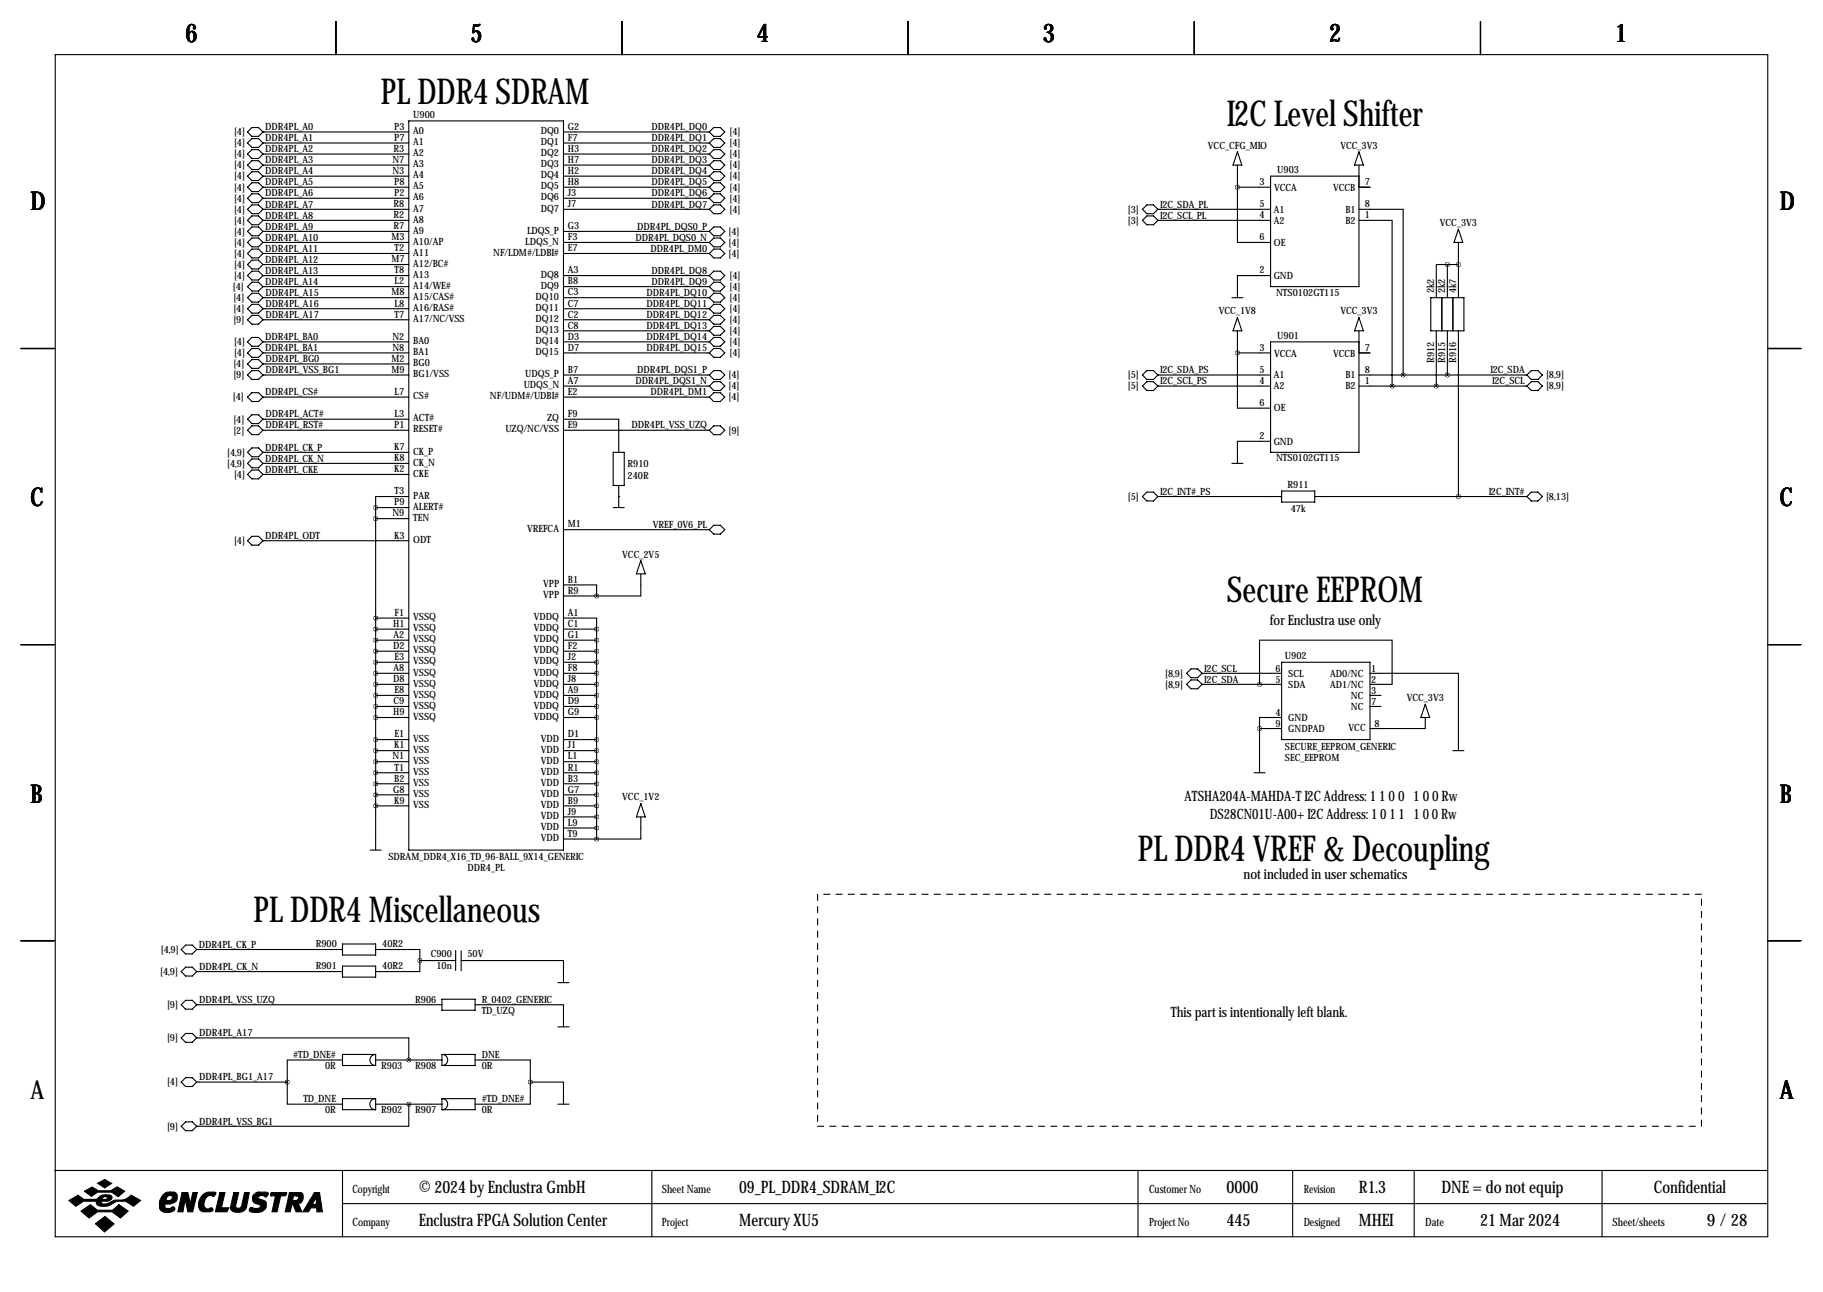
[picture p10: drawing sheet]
<svg xmlns="http://www.w3.org/2000/svg" width="419mm" height="297mm" viewBox="0 0 419 297" stroke-linecap="round" stroke-linejoin="round" font-family="sans-serif">
<g fill="none" stroke="#000" stroke-width=".25">
<path d="M12.7 12.6h393.7v271.7h-393.7zM77.2 4.9v7.7M143 4.9v7.7M208.8 4.9v7.7M274.6 4.9v7.7M340.4 4.9v7.7M56.9 30.3l1-1h1.5l1.1 1-1.1 1.1h-1.5zM56.9 32.9l1-1h1.5l1.1 1-1.1 1h-1.5zM56.9 35.4l1-1h1.5l1.1 1-1.1 1h-1.5zM56.9 38l1-1.1h1.5l1.1 1.1-1.1 1h-1.5zM60.5 30.3h33.5M60.5 32.9h33.5"/>
<path d="M60.5 35.4h33.5M60.5 38h33.5M94 27.8h35.5v167.6h-35.5zM129.5 30.3h33.6M129.5 32.9h33.6M129.5 35.4h33.6M129.5 38h33.6M163.1 30.3l1-1h1.5l1 1-1 1.1h-1.5zM163.1 32.9l1-1h1.5l1 1-1 1h-1.5zM163.1 35.4l1-1h1.5l1 1-1 1h-1.5zM163.1 38l1-1.1h1.5l1 1.1-1 1h-1.5zM284.5 34.9l1 3.1h-2z"/>
<path d="M284.5 38v5M312.4 38v27.9h-20.3v-25.4h20.3v2.5h2.6h-2.6M312.4 34.9l1 3.1h-2zM56.9 40.5l1-1h1.5l1.1 1-1.1 1h-1.5zM56.9 43l1-1h1.5l1.1 1-1.1 1.1h-1.5zM56.9 45.6l1-1h1.5l1.1 1-1.1 1h-1.5zM56.9 48.1l1-1h1.5l1.1 1-1.1 1h-1.5zM56.9 50.7l1-1.1h1.5l1.1 1.1-1.1 1h-1.5zM56.9 53.2l1-1h1.5l1.1 1-1.1 1h-1.5zM56.9 55.7l1-1h1.5l1.1 1-1.1 1.1h-1.5zM56.9 58.3l1-1h1.5l1.1 1-1.1 1h-1.5zM60.5 40.5h33.5"/>
<path d="M60.5 43h33.5M60.5 45.6h33.5M60.5 48.1h33.5M60.5 50.7h33.5M60.5 53.2h33.5M60.5 55.7h33.5M60.5 58.3h33.5M129.5 40.5h33.6M129.5 43h33.6M129.5 45.6h33.6M129.5 48.1h33.6M129.5 53.2h33.6"/>
<path d="M129.5 55.7h33.6M129.5 58.3h33.6M163.1 40.5l1-1h1.5l1 1-1 1h-1.5zM163.1 43l1-1h1.5l1 1-1 1.1h-1.5zM163.1 45.6l1-1h1.5l1 1-1 1h-1.5zM163.1 48.1l1-1h1.5l1 1-1 1h-1.5zM163.1 53.2l1-1h1.5l1 1-1 1h-1.5zM163.1 55.7l1-1h1.5l1 1-1 1.1h-1.5zM163.1 58.3l1-1h1.5l1 1-1 1h-1.5zM262.6 48.1l1.1-1h1.5l1 1-1 1h-1.5zM262.6 50.7l1.1-1.1h1.5l1 1.1-1 1h-1.5zM266.2 48.1h25.9"/>
<path d="M266.2 50.7h25.9M284.5 43v12.7h7.6M284.5 43h7.6M312.4 48.1h10.2v38.1M312.4 50.7h7.6v38.1M335.3 52.7l1 3h-2zM335.3 55.7v12.7M56.9 60.8l1-1h1.5l1.1 1-1.1 1h-1.5zM56.9 63.4l1-1.1h1.5l1.1 1.1-1.1 1h-1.5zM56.9 65.9l1-1h1.5l1.1 1-1.1 1h-1.5zM56.9 78.6l1-1h1.5l1.1 1-1.1 1h-1.5zM56.9 71l1-1h1.5l1.1 1-1.1 1h-1.5z"/>
<path d="M56.9 73.5l1-1h1.5l1.1 1-1.1 1h-1.5zM57.9 67.4h1.5l1.1 1-1.1 1.1h-1.5l-1-1.1zM60.5 60.8h33.5M60.5 63.4h33.5M60.5 65.9h33.5M60.5 68.4h33.5M60.5 71h33.5M60.5 73.5h33.5M60.5 78.6h33.5M129.5 63.4h33.6M129.5 65.9h33.6M129.5 68.4h33.6"/>
<path d="M129.5 71h33.6M129.5 73.5h33.6M129.5 78.6h33.6M129.5 76.1h33.6M163.1 63.4l1-1.1h1.5l1 1.1-1 1h-1.5zM163.1 65.9l1-1h1.5l1 1-1 1h-1.5zM163.1 78.6l1-1h1.5l1 1-1 1h-1.5zM164.1 67.4h1.5l1 1-1 1.1h-1.5l-1-1.1zM164.1 75h1.5l1 1.1-1 1h-1.5l-1-1zM164.1 70h1.5l1 1-1 1h-1.5l-1-1zM164.1 72.5h1.5l1 1-1 1h-1.5l-1-1zM283.2 68.4h2.6"/>
<path d="M284.5 73l1 3.1h-2zM284.5 76.1v5M292.1 63.4h-7.6v5M312.4 76.1v27.9h-20.3v-25.4h20.3v2.5h2.6h-2.6M312.4 73l1 3.1h-2zM328.9 68.4h7.6v7.7h-7.6zM330.2 76.1v12.7M331.5 68.4v7.7M332.7 60.8h-2.5v7.6M332.7 60.8h2.6M332.7 60.8v7.6M332.7 76.1v10.1"/>
<path d="M334 68.4v7.7M335.3 76.1v38.1M4.8 80.1h7.6M56.9 81.1l1-1h1.5l1.1 1-1.1 1.1h-1.5zM56.9 91.3l1-1h1.5l1.1 1-1.1 1h-1.5zM56.9 83.7l1-1h1.5l1.1 1-1.1 1h-1.5zM56.9 96.4l1-1h1.5l1.1 1-1.1 1h-1.5zM56.9 98.9l1-1h1.5l1.1 1-1.1 1h-1.5zM56.9 86.2l1-1h1.5l1.1 1-1.1 1h-1.5zM60.5 81.1h33.5M60.5 83.7h33.5M60.5 86.2h33.5"/>
<path d="M60.5 91.3h33.5M60.5 96.4h33.5M60.5 98.9h33.5M129.5 96.4h12.7v7.6M129.5 81.1h33.6M129.5 86.2h33.6M129.5 91.3h33.6M129.5 98.9h33.6M129.5 88.8h33.6M163.1 81.1l1-1h1.5l1 1-1 1.1h-1.5zM163.1 91.3l1-1h1.5l1 1-1 1h-1.5zM163.1 98.9l1-1h1.5l1 1-1 1h-1.5z"/>
<path d="M164.1 85.2h1.5l1 1-1 1h-1.5l-1-1zM164.1 87.7h1.5l1 1.1-1 1h-1.5l-1-1zM262.6 86.2l1.1-1h1.5l1 1-1 1h-1.5zM262.6 88.8l1.1-1.1h1.5l1 1.1-1 1h-1.5zM266.2 86.2h25.9M266.2 88.8h25.9M284.5 81.1v12.7h7.6M284.5 81.1h7.6M312.4 86.2h38.6M312.4 88.8h38.6M351 86.2l1-1h1.6l1 1-1 1h-1.6zM351 88.8l1-1.1h1.6l1 1.1-1 1h-1.6z"/>
<path d="M406.4 80.1h7.6M56.9 106.5l1-1h1.5l1.1 1-1.1 1.1h-1.5zM56.9 109.1l1-1h1.5l1.1 1-1.1 1h-1.5zM57.9 103h1.5l1.1 1-1.1 1h-1.5l-1-1zM60.5 104h33.5M60.5 106.5h33.5M60.5 109.1h33.5M86.4 116.7h7.6M86.4 119.2h7.6M86.4 116.7v78.7M94 114.2h-7.6v2.5M141 104h2.5v7.6h-2.5z"/>
<path d="M141 116.7h2.5M142.2 114.2h.1M142.2 111.6v5.1M262.6 114.2l1.1-1.1h1.5l1 1.1-1 1h-1.5zM266.2 114.2h28.4M283.2 106.5h2.6M292.1 101.5h-7.6v5M294.6 112.9h7.7v2.5h-7.7zM302.3 114.2h48.7M351 114.2l1-1.1h1.6l1 1.1-1 1h-1.6zM56.9 124.3l1-1h1.5l1.1 1-1.1 1h-1.5zM60.5 124.3h33.5"/>
<path d="M129.5 134.5h7.7v2.5M129.5 121.8h33.6M129.5 137h7.7M147.3 131.9v5.1h-10.1M147.3 128.9l1 3h-2zM164.1 120.8h1.5l1 1-1 1h-1.5l-1-1zM4.8 148.2h7.6M86.4 142.1h7.6M86.4 144.6h7.6M86.4 147.2h7.6M86.4 149.7h7.6M86.4 152.3h7.6"/>
<path d="M86.4 154.8h7.6M86.4 157.3h7.6M86.4 159.9h7.6M129.5 142.1h7.7v2.5M129.5 144.6h7.7M129.5 147.2h7.7M129.5 149.7h7.7M129.5 152.3h7.7M129.5 154.8h7.7M129.5 157.3h7.7M129.5 159.9h7.7M137.2 144.6v48.3"/>
<path d="M273.8 153.8h1.5l1.1 1-1.1 1h-1.5l-1-1zM273.8 156.3h1.5l1.1 1-1.1 1.1h-1.5l-1-1.1zM276.4 154.8h18.2M276.4 157.3h18.2M289.6 157.3v-10.1h30.4v10.1h-5M294.6 152.3h20.4v17.7h-20.4zM315 154.8h20.3v17.8M315 159.9h2.5M406.4 148.2h7.6M86.4 162.4h7.6M86.4 165h7.6M86.4 170h7.6"/>
<path d="M86.4 172.6h7.6M86.4 175.1h7.6M86.4 177.7h7.6M129.5 162.4h7.7M129.5 165h7.7M129.5 170h7.7M129.5 172.6h7.7M129.5 175.1h7.7M129.5 177.7h7.7M288.3 177.7h2.5M289.6 167.5h5M289.6 167.5v10.2"/>
<path d="M294.6 165h-5v2.5M315 162.4h2.5M327.7 161.9l1 3.1h-2.1zM327.7 165v2.5h-12.7M334 172.6h2.5M85.1 195.4h2.5M86.4 180.2h7.6M86.4 182.7h7.6M86.4 185.3h7.6M129.5 180.2h7.7M129.5 182.7h7.7M129.5 185.3h7.7"/>
<path d="M129.5 187.8h7.7M129.5 190.4h7.7M129.5 192.9h7.7M147.3 187.8v5.1h-10.1M147.3 184.8l1 3h-2zM4.8 216.3h7.6M42.7 217.3h1.5l1 1-1 1h-1.5l-1-1zM45.2 218.3h33.5M78.7 217h7.7v2.6h-7.7zM86.4 218.3h10.1v2.5M104.7 218.6v4.5M106 218.6v4.6"/>
<path d="M406.4 216.3h7.6M41.7 223.4l1-1h1.5l1 1-1 1h-1.5zM41.7 238.6l1-1h1.5l1 1-1 1h-1.5zM42.7 230h1.5l1 1-1 1h-1.5l-1-1zM45.2 238.6h48.8v5.1M45.2 231h56.4M45.2 223.4h33.5M78.7 222.1h7.7v2.5h-7.7zM96.5 220.8v2.6h-10.1M96.5 220.8h8.2M101.6 229.7h7.6v2.6h-7.6zM106 220.8h23.5v5.1"/>
<path d="M109.2 231h20.3v5.1M128.3 236.1h2.5M128.3 225.9h2.5M41.7 248.8l1-1h1.5l1 1-1 1h-1.5zM41.7 258.9l1-1h1.5l1 1-1 1.1h-1.5zM45.2 248.8h20.8M66 248.8v5.1h12.7M78.7 243.7h-12.7v5.1M78.7 242.4h7.7v2.6h-7.7zM78.7 252.6h7.7v2.5h-7.7zM86.4 252.6a1.27 1.27 0 0 0-1.4 1.3 1.27 1.27 0 0 0 1.4 1.2M86.4 242.4a1.27 1.27 0 0 0-1.4 1.3 1.27 1.27 0 0 0 1.4 1.3"/>
<path d="M86.4 253.9h15.2M86.4 243.7h15.2M94 253.9v5h-48.8M101.6 252.6h7.6v2.5h-7.6M101.6 242.4h7.6v2.6h-7.6M101.6 242.4v2.6M101.6 252.6v2.5M101.6 252.6a1.27 1.27 0 0 1 1.3 1.3 1.27 1.27 0 0 1-1.3 1.2M101.6 242.4a1.27 1.27 0 0 1 1.3 1.3 1.27 1.27 0 0 1-1.3 1.3M109.2 243.7h12.7v5.1M121.9 248.8v5.1h-12.7M121.9 248.8h7.6v5.1"/>
<path d="M128.3 253.9h2.5M12.6 269.1h393.7M78.7 269.1v15.2M78.7 276.7h327.6M149.9 269.1v15.2M261.6 269.1v15.2M297.2 269.1v15.2M325.1 269.1v15.2M368.3 269.1v15.2"/>
</g>
<g fill="#000" stroke="#000" stroke-width=".25">
<path d="M15.8 276l2.1-1.2 1.4 1h2.8l.3-.2a1.77 1.77 0 0 1 1.9-.9v.4l-.6 .2-.2 .5h.9l.3-.6-.4-.1v-.4h.9a.59 .59 0 0 1 .6 .7l-.2 .4-.8 .4h-1.4l-.1 .1 .1 .4a3.2 3.2 0 0 0 2.7-.7l.3-.1a4 4 0 0 0 3.8-1.1l2.1 1.2-1.6 1.3a4 4 0 0 0-5.5-.2 2.66 2.66 0 0 1-2.9-.2l-.1-.7h-3l-1.8 1.1zM19.4 273.9l1.8-1 1.4 .9h2.9l1.4-.9 1.8 1-1.5 1.2-1.5-1h-3.2l-1.5 .9zM22.5 272l1.6-.8 1.6 .9-1.6 1zM18.6 278.4l2.2-1.4 1.6 1.2h3.5l1.4-1.2 2.2 1.4-1.8 1.6-1.9-1.4h-3.4l-1.9 1.4zM37.4 274.7a1.75 1.75 0 0 1 1.8-.6v.7a.82 .82 0 0 0-.8 1.2h.6a.6 .6 0 0 0 .6-.5 .6 .6 0 0 0-.4-.7v-.7h.8l.5 .3a1.61 1.61 0 0 1 0 1.7 1.61 1.61 0 0 1-1.5 .7h-1v.9l.2 .1h.9l.7-.4 .4 .4a1.06 1.06 0 0 1-1.3 1 1.82 1.82 0 0 1-2.2-1.1 3.5 3.5 0 0 1 .7-3zM41.9 274.2h1.3l.5 2.6 .6-2.6h1.1l-1.1 4.4h-1.1l-.6-2.9-.5 2.9h-1.2zM46.7 274.6a2.78 2.78 0 0 1 2.9-.4l-.4 .9a1.32 1.32 0 0 0-2.1 .8l-.2 .8a.98 .98 0 0 0 1.1 1.2 .55 .55 0 0 1 .6-.2 .55 .55 0 0 1 .4 .6l-.7 .3-1.8-.1a1.79 1.79 0 0 1-.8-2.3zM50.5 274.2h1.2l-.8 3.5h1.7l-.4 .9h-2.7zM53.7 274.2h1.2l-.7 3.1a.73 .73 0 0 0 .7 .5 .73 .73 0 0 0 .7-.6l.6-3h1.1l-.7 3.4a2.28 2.28 0 0 1-3.6 .4v-.4zM58.3 274.7l.8-.6h2.1l.5 .2v.2l-.6 .7a.96 .96 0 0 0-1-.4 .96 .96 0 0 0-.8 .6l1.7 .8a1.71 1.71 0 0 1-.1 1.8 1.71 1.71 0 0 1-1.7 .8l-1.4-.2a.51 .51 0 0 1-.4-.7 .51 .51 0 0 1 .8-.2l1 .1a.52 .52 0 0 0 .6-.2 .52 .52 0 0 0-.2-.7 1.39 1.39 0 0 1-1.4-.6 1.39 1.39 0 0 1 .1-1.6zM62.2 274.4l.2-.2h3.5l-.1 .4-.3 .3h-1l-.8 3.7h-1.2l.8-3.7h-1.1zM66.5 274.2h1.7v.7h-.7l-.2 1.1h.9l.3-.3a.44 .44 0 0 0 .1-.5 .44 .44 0 0 0-.4-.3v-.7h1l.3 .2 .2 .3v.9a1.03 1.03 0 0 1-1.2 1l.9 2h-1.3l-.8-1.8h-.1l-.5 1.8h-1.1z"/>
<path d="M72.3 274.2h1.2l.6 4.4h-1.3v-.9h-1.3l-.6 .9h-1.3l1.7-2.7h1l-.4 .8 .2 .2h.4l.2-.2v-1.5l-.4 .7h-1zM21.9 281.3l2.2-1.6 2.1 1.7-2.2 1.8z"/>
</g>
<path d="M188 205.6v53.3M391.2 205.6h-203.2M188 258.9h203.2M391.2 258.9v-53.3" fill="none" stroke="#000" stroke-width=".25" stroke-dasharray="1.4 1.4"/>
<path d="M86.3 180.2a.05 .05 0 0 0 .1 0 .05 .05 0 0 0-.1 0zM86.3 172.6a.05 .05 0 0 0 .1 0 .05 .05 0 0 0-.1 0zM86.3 170a.05 .05 0 0 0 .1 0 .05 .05 0 0 0-.1 0zM86.3 162.4a.05 .05 0 0 0 .1 0 .05 .05 0 0 0-.1 0zM137.1 144.6a.05 .05 0 0 0 .1 0 .05 .05 0 0 0-.1 0zM137.1 147.2a.05 .05 0 0 0 .1 0 .05 .05 0 0 0-.1 0zM137.1 149.7a.05 .05 0 0 0 .1 0 .05 .05 0 0 0-.1 0zM137.1 165a.05 .05 0 0 0 .1 0 .05 .05 0 0 0-.1 0zM137.1 170a.05 .05 0 0 0 .1 0 .05 .05 0 0 0-.1 0zM137.1 172.6a.05 .05 0 0 0 .1 0 .05 .05 0 0 0-.1 0zM137.1 175.1a.05 .05 0 0 0 .1 0 .05 .05 0 0 0-.1 0zM86.3 177.7a.05 .05 0 0 0 .1 0 .05 .05 0 0 0-.1 0zM86.3 175.1a.05 .05 0 0 0 .1 0 .05 .05 0 0 0-.1 0zM86.3 165a.05 .05 0 0 0 .1 0 .05 .05 0 0 0-.1 0zM137.1 162.4a.05 .05 0 0 0 .1 0 .05 .05 0 0 0-.1 0zM137.1 159.9a.05 .05 0 0 0 .1 0 .05 .05 0 0 0-.1 0zM137.1 152.3a.05 .05 0 0 0 .1 0 .05 .05 0 0 0-.1 0zM137.1 154.8a.05 .05 0 0 0 .1 0 .05 .05 0 0 0-.1 0zM86.3 159.9a.05 .05 0 0 0 .1 0 .05 .05 0 0 0-.1 0zM86.3 149.7a.05 .05 0 0 0 .1 0 .05 .05 0 0 0-.1 0zM86.3 147.2a.05 .05 0 0 0 .1 0 .05 .05 0 0 0-.1 0zM86.3 144.6a.05 .05 0 0 0 .1 0 .05 .05 0 0 0-.1 0zM86.3 142.1a.05 .05 0 0 0 .1 0 .05 .05 0 0 0-.1 0zM86.3 182.7a.05 .05 0 0 0 .1 0 .05 .05 0 0 0-.1 0zM86.3 185.3a.05 .05 0 0 0 .1 0 .05 .05 0 0 0-.1 0zM137.1 177.7a.05 .05 0 0 0 .1 0 .05 .05 0 0 0-.1 0zM137.1 180.2a.05 .05 0 0 0 .1 0 .05 .05 0 0 0-.1 0zM137.1 182.7a.05 .05 0 0 0 .1 0 .05 .05 0 0 0-.1 0zM137.1 185.3a.05 .05 0 0 0 .1 0 .05 .05 0 0 0-.1 0zM137.1 187.8a.05 .05 0 0 0 .1 0 .05 .05 0 0 0-.1 0zM137.1 190.4a.05 .05 0 0 0 .1 0 .05 .05 0 0 0-.1 0zM137.1 192.9a.05 .05 0 0 0 .1 0 .05 .05 0 0 0-.1 0zM86.3 152.3a.05 .05 0 0 0 .1 0 .05 .05 0 0 0-.1 0zM86.3 154.8a.05 .05 0 0 0 .1 0 .05 .05 0 0 0-.1 0zM86.3 157.3a.05 .05 0 0 0 .1 0 .05 .05 0 0 0-.1 0zM137.1 157.3a.05 .05 0 0 0 .1 0 .05 .05 0 0 0-.1 0zM86.3 119.2a.05 .05 0 0 0 .1 0 .05 .05 0 0 0-.1 0zM86.3 116.7a.05 .05 0 0 0 .1 0 .05 .05 0 0 0-.1 0zM96.5 220.8a.05 .05 0 0 0 .1 0 .05 .05 0 0 0-.1 0zM332.7 60.8a.05 .05 0 0 0 .1 0 .05 .05 0 0 0-.1 0zM335.2 114.2a.05 .05 0 0 0 .1 0 .05 .05 0 0 0-.1 0zM332.7 86.2a.05 .05 0 0 0 .1 0 .05 .05 0 0 0-.1 0zM335.2 60.8a.05 .05 0 0 0 .1 0 .05 .05 0 0 0-.1 0zM284.4 81.1a.05 .05 0 0 0 .1 0 .05 .05 0 0 0-.1 0zM289.5 157.3a.05 .05 0 0 0 .1 0 .05 .05 0 0 0-.1 0zM289.5 167.5a.05 .05 0 0 0 .1 0 .05 .05 0 0 0-.1 0zM284.4 43a.05 .05 0 0 0 .1 0 .05 .05 0 0 0-.1 0zM322.5 86.2a.05 .05 0 0 0 .1 0 .05 .05 0 0 0-.1 0zM137.1 137a.05 .05 0 0 0 .1 0 .05 .05 0 0 0-.1 0zM320 88.8a.05 .05 0 0 0 .1 0 .05 .05 0 0 0-.1 0zM93.9 253.9a.05 .05 0 0 0 .1 0 .05 .05 0 0 0-.1 0zM93.9 243.7a.05 .05 0 0 0 .1 0 .05 .05 0 0 0-.1 0zM121.9 248.8a.05 .05 0 0 0 .1 0 .05 .05 0 0 0-.1 0zM66 248.8a.05 .05 0 0 0 .1 0 .05 .05 0 0 0-.1 0z" fill="#000" stroke="#000" stroke-width="1"/>
<g font-size="8.2">
<text x="87.6" y="24">PL DDR4 SDRAM</text>
<text x="282" y="29.1">I2C Level Shifter</text>
<text x="282" y="138.3">Secure EEPROM</text>
<text x="261.6" y="198">PL DDR4 VREF &amp; Decoupling</text>
<text x="58.3" y="211.9">PL DDR4 Miscellaneous</text>
</g>
<g font-size="5.9">
<text x="42.7" y="9.8">6</text>
<text x="108.2" y="9.8">5</text>
<text x="174" y="9.8">4</text>
<text x="239.8" y="9.8">3</text>
<text x="305.6" y="9.8">2</text>
<text x="371.3" y="9.8">1</text>
<text x="7" y="48.4">D</text>
<text x="409.2" y="48.4">D</text>
<text x="7" y="116.4">C</text>
<text x="409.2" y="116.4">C</text>
<text x="7" y="184.5">B</text>
<text x="409.2" y="184.5">B</text>
<text x="7" y="252.6">A</text>
<text x="409.2" y="252.6">A</text>
</g>
<g font-size="4">
<text x="96.3" y="274.2">© 2024 by Enclustra GmbH</text>
<text x="169.9" y="274.2">09_PL_DDR4_SDRAM_I2C</text>
<text x="281.9" y="274.2">0000</text>
<text x="312.4" y="274.2">R1.3</text>
<text x="331.4" y="274.2">DNE = do not equip</text>
<text x="380.2" y="274.2">Confidential</text>
<text x="96.3" y="281.8">Enclustra FPGA Solution Center</text>
<text x="169.9" y="281.8">Mercury XU5</text>
<text x="281.9" y="281.8">445</text>
<text x="312.4" y="281.8">MHEI</text>
<text x="340.3" y="281.8">21 Mar 2024</text>
<text x="392.4" y="281.8">9 / 28</text>
</g>
<g font-size="3.3">
<text x="291.9" y="143.6">for Enclustra use only</text>
<text x="272.3" y="184.3">ATSHA204A-MAHDA-T I2C Address: 1 1 0 0 1 0 0 Rw</text>
<text x="278.1" y="188.3">DS28CN01U-A00+ I2C Address: 1 0 1 1 1 0 0 Rw</text>
<text x="285.9" y="202">not included in user schematics</text>
<text x="269.2" y="233.8">This part is intentionally left blank.</text>
</g>
<g font-size="2.6">
<text x="81" y="274.2">Copyright</text>
<text x="152.1" y="274.2">Sheet Name</text>
<text x="264.2" y="274.2">Customer No</text>
<text x="299.7" y="274.2">Revision</text>
<text x="81" y="281.8">Company</text>
<text x="152.1" y="281.8">Project</text>
<text x="264.2" y="281.8">Project No</text>
<text x="299.7" y="281.8">Designed</text>
<text x="327.7" y="281.8">Date</text>
<text x="370.7" y="281.8">Sheet/sheets</text>
</g>
<g font-size="2.3">
<text x="61" y="29.9">DDR4PL_A0</text>
<text x="90.6" y="29.8">P3</text>
<text x="95" y="27">U900</text>
<text x="130.6" y="29.8">G2</text>
<text x="149.8" y="29.9">DDR4PL_DQ0</text>
<text x="53.8" y="31.1">[4]</text>
<text x="53.8" y="33.6">[4]</text>
<text x="61" y="32.5">DDR4PL_A1</text>
<text x="61" y="35">DDR4PL_A2</text>
<text x="90.5" y="34.9">R3</text>
<text x="90.6" y="32.4">P7</text>
<text x="95" y="30.9">A0</text>
<text x="95" y="33.4">A1</text>
<text x="95" y="35.9">A2</text>
<text x="124.3" y="30.9">DQ0</text>
<text x="124.3" y="33.4">DQ1</text>
<text x="124.3" y="35.9">DQ2</text>
<text x="130.6" y="32.4">F7</text>
<text x="130.6" y="34.9">H3</text>
<text x="149.8" y="35">DDR4PL_DQ2</text>
<text x="149.8" y="32.5">DDR4PL_DQ1</text>
<text x="167.7" y="31.1">[4]</text>
<text x="167.7" y="33.6">[4]</text>
<text x="277.7" y="34.1">VCC_CFG_MIO</text>
<text x="308.2" y="34.1">VCC_3V3</text>
<text x="53.8" y="36.2">[4]</text>
<text x="53.8" y="38.7">[4]</text>
<text x="53.8" y="41.3">[4]</text>
<text x="61" y="37.6">DDR4PL_A3</text>
<text x="61" y="40.1">DDR4PL_A4</text>
<text x="90.2" y="37.5">N7</text>
<text x="90.2" y="40">N3</text>
<text x="95" y="38.5">A3</text>
<text x="95" y="41">A4</text>
<text x="124.3" y="38.5">DQ3</text>
<text x="124.3" y="41">DQ4</text>
<text x="130.6" y="37.5">H7</text>
<text x="130.6" y="40">H2</text>
<text x="149.8" y="40.1">DDR4PL_DQ4</text>
<text x="149.8" y="37.6">DDR4PL_DQ3</text>
<text x="167.7" y="41.3">[4]</text>
<text x="167.7" y="36.2">[4]</text>
<text x="167.7" y="38.7">[4]</text>
<text x="293.6" y="39.7">U903</text>
<text x="53.8" y="43.8">[4]</text>
<text x="53.8" y="46.3">[4]</text>
<text x="61" y="42.6">DDR4PL_A5</text>
<text x="61" y="45.2">DDR4PL_A6</text>
<text x="61" y="47.7">DDR4PL_A7</text>
<text x="90.5" y="47.6">R8</text>
<text x="90.6" y="42.5">P8</text>
<text x="90.6" y="45.1">P2</text>
<text x="95" y="43.6">A5</text>
<text x="95" y="46.1">A6</text>
<text x="124.3" y="43.6">DQ5</text>
<text x="124.3" y="46.1">DQ6</text>
<text x="130.6" y="42.5">H8</text>
<text x="130.6" y="45.1">J3</text>
<text x="130.6" y="47.6">J7</text>
<text x="149.8" y="47.7">DDR4PL_DQ7</text>
<text x="149.8" y="42.6">DDR4PL_DQ5</text>
<text x="149.8" y="45.2">DDR4PL_DQ6</text>
<text x="167.7" y="43.8">[4]</text>
<text x="167.7" y="46.3">[4]</text>
<text x="266.7" y="47.7">I2C_SDA_PL</text>
<text x="289.6" y="47.6">5</text>
<text x="289.6" y="42.5">3</text>
<text x="292.9" y="43.9">VCCA</text>
<text x="306.5" y="43.9">VCCB</text>
<text x="313.8" y="47.6">8</text>
<text x="313.8" y="42.5">7</text>
<text x="53.8" y="48.9">[4]</text>
<text x="53.8" y="51.4">[4]</text>
<text x="53.8" y="54">[4]</text>
<text x="61" y="50.3">DDR4PL_A8</text>
<text x="61" y="52.8">DDR4PL_A9</text>
<text x="90.5" y="50.2">R2</text>
<text x="90.5" y="52.7">R7</text>
<text x="95" y="48.6">A7</text>
<text x="95" y="51.2">A8</text>
<text x="95" y="53.7">A9</text>
<text x="121.2" y="53.7">LDQS_P</text>
<text x="124.3" y="48.6">DQ7</text>
<text x="130.6" y="52.7">G3</text>
<text x="146.5" y="52.8">DDR4PL_DQS0_P</text>
<text x="167.5" y="54">[4]</text>
<text x="167.7" y="48.9">[4]</text>
<text x="259.3" y="48.9">[3]</text>
<text x="259.3" y="51.4">[3]</text>
<text x="266.7" y="50.3">I2C_SCL_PL</text>
<text x="289.6" y="50.2">4</text>
<text x="292.9" y="48.9">A1</text>
<text x="292.9" y="51.4">A2</text>
<text x="309.3" y="48.9">B1</text>
<text x="309.3" y="51.4">B2</text>
<text x="313.8" y="50.2">1</text>
<text x="331" y="51.9">VCC_3V3</text>
<text x="53.8" y="56.5">[4]</text>
<text x="53.8" y="59">[4]</text>
<text x="61" y="55.3">DDR4PL_A10</text>
<text x="61" y="57.9">DDR4PL_A11</text>
<text x="90" y="55.2">M3</text>
<text x="90.7" y="57.8">T2</text>
<text x="95" y="56.3">A10/AP</text>
<text x="95" y="58.8">A11</text>
<text x="113.4" y="58.8">NF/LDM#/LDBI#</text>
<text x="120.8" y="56.3">LDQS_N</text>
<text x="130.6" y="55.2">F3</text>
<text x="130.6" y="57.8">E7</text>
<text x="146.1" y="55.3">DDR4PL_DQS0_N</text>
<text x="149.6" y="57.9">DDR4PL_DM0</text>
<text x="167.5" y="56.5">[4]</text>
<text x="167.5" y="59">[4]</text>
<text x="289.6" y="55.2">6</text>
<text x="292.9" y="56.5">OE</text>
<text x="53.8" y="61.6">[4]</text>
<text x="53.8" y="64.1">[4]</text>
<text x="61" y="60.4">DDR4PL_A12</text>
<text x="61" y="63">DDR4PL_A13</text>
<text x="61" y="65.5">DDR4PL_A14</text>
<text x="90" y="60.3">M7</text>
<text x="90.7" y="62.9">T8</text>
<text x="90.7" y="65.4">L2</text>
<text x="95" y="61.3">A12/BC#</text>
<text x="95" y="63.9">A13</text>
<text x="124.3" y="63.9">DQ8</text>
<text x="130.6" y="62.9">A3</text>
<text x="130.6" y="65.4">B8</text>
<text x="149.8" y="65.5">DDR4PL_DQ9</text>
<text x="149.8" y="63">DDR4PL_DQ8</text>
<text x="167.7" y="64.1">[4]</text>
<text x="289.6" y="62.9">2</text>
<text x="292.8" y="64.2">GND</text>
<text x="53.5" y="66.7">[4]</text>
<text x="53.6" y="69.2">[4]</text>
<text x="53.6" y="71.7">[4]</text>
<text x="61.1" y="68">DDR4PL_A15</text>
<text x="61.1" y="70.6">DDR4PL_A16</text>
<text x="90" y="67.9">M8</text>
<text x="90.7" y="70.5">L8</text>
<text x="95" y="66.4">A14/WE#</text>
<text x="95" y="69">A15/CAS#</text>
<text x="95" y="71.5">A16/RAS#</text>
<text x="123.1" y="69">DQ10</text>
<text x="123.1" y="71.5">DQ11</text>
<text x="124.3" y="66.4">DQ9</text>
<text x="130.6" y="67.9">C3</text>
<text x="130.6" y="70.5">C7</text>
<text x="148.6" y="68">DDR4PL_DQ10</text>
<text x="148.6" y="70.6">DDR4PL_DQ11</text>
<text x="167.7" y="66.7">[4]</text>
<text x="167.7" y="69.2">[4]</text>
<text x="167.7" y="71.7">[4]</text>
<text x="293.4" y="67.9">NTS0102GT115</text>
<text x="329.7" y="67.4" transform="rotate(-90 329.7 67.4)">2k2</text>
<text x="332.2" y="67.4" transform="rotate(-90 332.2 67.4)">2k2</text>
<text x="334.8" y="67.4" transform="rotate(-90 334.8 67.4)">4k7</text>
<text x="53.6" y="74.3">[9]</text>
<text x="61.1" y="73.1">DDR4PL_A17</text>
<text x="90.7" y="73">T7</text>
<text x="95" y="74">A17/NC/VSS</text>
<text x="123.1" y="74">DQ12</text>
<text x="123.1" y="76.6">DQ13</text>
<text x="130.6" y="73">C2</text>
<text x="130.6" y="75.6">C8</text>
<text x="148.6" y="75.7">DDR4PL_DQ13</text>
<text x="148.6" y="73.1">DDR4PL_DQ12</text>
<text x="167.7" y="76.8">[4]</text>
<text x="167.7" y="74.3">[4]</text>
<text x="280.2" y="72.2">VCC_1V8</text>
<text x="293.6" y="77.8">U901</text>
<text x="308.2" y="72.2">VCC_3V3</text>
<text x="53.8" y="79.4">[4]</text>
<text x="53.8" y="81.9">[4]</text>
<text x="61" y="78.2">DDR4PL_BA0</text>
<text x="61" y="80.7">DDR4PL_BA1</text>
<text x="61.1" y="83.3">DDR4PL_BG0</text>
<text x="90" y="83.2">M2</text>
<text x="90.2" y="78.1">N2</text>
<text x="90.2" y="80.6">N8</text>
<text x="95" y="79.1">BA0</text>
<text x="95" y="81.7">BA1</text>
<text x="123.1" y="79.1">DQ14</text>
<text x="123.1" y="81.7">DQ15</text>
<text x="130.6" y="78.1">D3</text>
<text x="130.6" y="80.6">D7</text>
<text x="148.6" y="80.7">DDR4PL_DQ15</text>
<text x="148.6" y="78.2">DDR4PL_DQ14</text>
<text x="167.7" y="81.9">[4]</text>
<text x="167.7" y="79.4">[4]</text>
<text x="289.6" y="80.6">3</text>
<text x="292.9" y="82">VCCA</text>
<text x="306.5" y="82">VCCB</text>
<text x="313.8" y="80.6">7</text>
<text x="329.7" y="83.4" transform="rotate(-90 329.7 83.4)">R912</text>
<text x="332.2" y="83.4" transform="rotate(-90 332.2 83.4)">R915</text>
<text x="334.8" y="83.4" transform="rotate(-90 334.8 83.4)">R916</text>
<text x="53.6" y="84.4">[4]</text>
<text x="53.6" y="87">[9]</text>
<text x="61.1" y="85.8">DDR4PL_VSS_BG1</text>
<text x="90" y="85.7">M9</text>
<text x="95" y="84.2">BG0</text>
<text x="95" y="86.7">BG1/VSS</text>
<text x="120.4" y="89.3">UDQS_N</text>
<text x="120.8" y="86.7">UDQS_P</text>
<text x="130.6" y="85.7">B7</text>
<text x="130.6" y="88.3">A7</text>
<text x="146.1" y="88.4">DDR4PL_DQS1_N</text>
<text x="146.5" y="85.8">DDR4PL_DQS1_P</text>
<text x="167.5" y="87">[4]</text>
<text x="167.5" y="89.5">[4]</text>
<text x="259.3" y="87">[5]</text>
<text x="259.3" y="89.5">[5]</text>
<text x="266.7" y="85.8">I2C_SDA_PS</text>
<text x="266.7" y="88.4">I2C_SCL_PS</text>
<text x="289.6" y="85.7">5</text>
<text x="289.6" y="88.3">4</text>
<text x="292.9" y="87">A1</text>
<text x="292.9" y="89.5">A2</text>
<text x="309.3" y="87">B1</text>
<text x="309.3" y="89.5">B2</text>
<text x="313.8" y="85.7">8</text>
<text x="313.8" y="88.3">1</text>
<text x="342.6" y="85.8">I2C_SDA</text>
<text x="343.1" y="88.4">I2C_SCL</text>
<text x="355.4" y="87">[8,9]</text>
<text x="355.4" y="89.5">[8,9]</text>
<text x="53.5" y="92.1">[4]</text>
<text x="61" y="90.9">DDR4PL_CS#</text>
<text x="61.1" y="96">DDR4PL_ACT#</text>
<text x="90.7" y="90.8">L7</text>
<text x="90.7" y="95.9">L3</text>
<text x="95" y="91.8">CS#</text>
<text x="112.6" y="91.8">NF/UDM#/UDBI#</text>
<text x="130.6" y="90.8">E2</text>
<text x="130.6" y="95.9">F9</text>
<text x="149.6" y="90.9">DDR4PL_DM1</text>
<text x="167.5" y="92.1">[4]</text>
<text x="289.6" y="93.3">6</text>
<text x="292.9" y="94.6">OE</text>
<text x="53.6" y="97.1">[4]</text>
<text x="53.6" y="99.7">[2]</text>
<text x="61.1" y="98.5">DDR4PL_RST#</text>
<text x="90.6" y="98.4">P1</text>
<text x="95" y="96.9">ACT#</text>
<text x="95" y="99.4">RESET#</text>
<text x="116.2" y="99.4">UZQ/NC/VSS</text>
<text x="125.8" y="96.9">ZQ</text>
<text x="130.6" y="98.4">E9</text>
<text x="145.2" y="98.5">DDR4PL_VSS_UZQ</text>
<text x="167.5" y="99.7">[9]</text>
<text x="289.6" y="101">2</text>
<text x="52.2" y="104.8">[4,9]</text>
<text x="52.2" y="107.3">[4,9]</text>
<text x="61" y="103.6">DDR4PL_CK_P</text>
<text x="61" y="106.1">DDR4PL_CK_N</text>
<text x="90.6" y="103.5">K7</text>
<text x="90.6" y="106">K8</text>
<text x="95" y="104.5">CK_P</text>
<text x="95" y="107.1">CK_N</text>
<text x="144.3" y="107.3">R910</text>
<text x="292.8" y="102.3">GND</text>
<text x="293.4" y="106">NTS0102GT115</text>
<text x="53.8" y="109.8">[4]</text>
<text x="61" y="108.7">DDR4PL_CKE</text>
<text x="90.6" y="108.6">K2</text>
<text x="90.7" y="113.7">T3</text>
<text x="95" y="109.6">CKE</text>
<text x="144.3" y="110.1">240R</text>
<text x="266.7" y="113.8">I2C_INT#_PS</text>
<text x="296" y="112.1">R911</text>
<text x="342.2" y="113.8">I2C_INT#</text>
<text x="90.2" y="118.7">N9</text>
<text x="90.6" y="116.2">P9</text>
<text x="95" y="114.7">PAR</text>
<text x="95" y="117.2">ALERT#</text>
<text x="95" y="119.8">TEN</text>
<text x="259.3" y="114.9">[5]</text>
<text x="296.7" y="117.7">47k</text>
<text x="355.4" y="114.9">[8,13]</text>
<text x="53.8" y="125.1">[4]</text>
<text x="61" y="123.9">DDR4PL_ODT</text>
<text x="90.6" y="123.8">K3</text>
<text x="95" y="124.8">ODT</text>
<text x="121.2" y="122.3">VREFCA</text>
<text x="130.6" y="121.3">M1</text>
<text x="150.1" y="121.4">VREF_0V6_PL</text>
<text x="143.1" y="128.4">VCC_2V5</text>
<text x="124.9" y="135">VPP</text>
<text x="124.9" y="137.5">VPP</text>
<text x="130.6" y="134">B1</text>
<text x="130.6" y="136.5">R9</text>
<text x="90.7" y="141.6">F1</text>
<text x="95" y="142.6">VSSQ</text>
<text x="122.7" y="142.6">VDDQ</text>
<text x="130.6" y="141.6">A1</text>
<text x="90.4" y="144.1">H1</text>
<text x="90.4" y="149.2">D2</text>
<text x="90.5" y="146.7">A2</text>
<text x="95" y="145.2">VSSQ</text>
<text x="95" y="147.7">VSSQ</text>
<text x="122.7" y="145.2">VDDQ</text>
<text x="122.7" y="147.7">VDDQ</text>
<text x="130.6" y="144.1">C1</text>
<text x="130.6" y="146.7">G1</text>
<text x="130.6" y="149.2">F2</text>
<text x="90.5" y="154.3">A8</text>
<text x="90.7" y="151.8">E3</text>
<text x="95" y="150.2">VSSQ</text>
<text x="95" y="152.8">VSSQ</text>
<text x="95" y="155.3">VSSQ</text>
<text x="122.7" y="150.2">VDDQ</text>
<text x="122.7" y="152.8">VDDQ</text>
<text x="122.7" y="155.3">VDDQ</text>
<text x="130.6" y="151.8">J2</text>
<text x="130.6" y="154.3">F8</text>
<text x="267.9" y="155.6">[8,9]</text>
<text x="276.9" y="154.4">I2C_SCL</text>
<text x="293.2" y="154.5">6</text>
<text x="295.4" y="151.5">U902</text>
<text x="296.2" y="155.6">SCL</text>
<text x="305.8" y="155.6">AD0/NC</text>
<text x="315.2" y="154.5">1</text>
<text x="90.4" y="156.8">D8</text>
<text x="90.5" y="161.9">C9</text>
<text x="90.7" y="159.4">E8</text>
<text x="95" y="157.9">VSSQ</text>
<text x="95" y="160.4">VSSQ</text>
<text x="122.7" y="157.9">VDDQ</text>
<text x="122.7" y="160.4">VDDQ</text>
<text x="130.6" y="156.8">J8</text>
<text x="130.6" y="159.4">A9</text>
<text x="130.6" y="161.9">D9</text>
<text x="267.9" y="158.1">[8,9]</text>
<text x="276.9" y="156.9">I2C_SDA</text>
<text x="293.2" y="157.1">5</text>
<text x="296.2" y="158.1">SDA</text>
<text x="305.8" y="158.1">AD1/NC</text>
<text x="310.5" y="160.6">NC</text>
<text x="315.2" y="157.1">2</text>
<text x="315.2" y="159.6">3</text>
<text x="323.4" y="161.1">VCC_3V3</text>
<text x="90.4" y="164.5">H9</text>
<text x="95" y="162.9">VSSQ</text>
<text x="95" y="165.5">VSSQ</text>
<text x="122.7" y="162.9">VDDQ</text>
<text x="122.7" y="165.5">VDDQ</text>
<text x="130.6" y="164.5">G9</text>
<text x="293.2" y="164.7">4</text>
<text x="293.2" y="167.2">9</text>
<text x="296.2" y="165.7">GND</text>
<text x="310.5" y="163.2">NC</text>
<text x="315.2" y="162.2">7</text>
<text x="316" y="167.2">8</text>
<text x="90.6" y="172.1">K1</text>
<text x="90.7" y="169.5">E1</text>
<text x="95" y="170.6">VSS</text>
<text x="95" y="173.1">VSS</text>
<text x="124.4" y="170.6">VDD</text>
<text x="124.4" y="173.1">VDD</text>
<text x="130.6" y="169.5">D1</text>
<text x="130.6" y="172.1">J1</text>
<text x="295.4" y="172.3">SECURE_EEPROM_GENERIC</text>
<text x="296.2" y="168.3">GNDPAD</text>
<text x="310" y="168">VCC</text>
<text x="90.2" y="174.6">N1</text>
<text x="90.6" y="179.7">B2</text>
<text x="90.7" y="177.2">T1</text>
<text x="95" y="175.6">VSS</text>
<text x="95" y="178.2">VSS</text>
<text x="124.4" y="175.6">VDD</text>
<text x="124.4" y="178.2">VDD</text>
<text x="130.6" y="174.6">L1</text>
<text x="130.6" y="177.2">R1</text>
<text x="130.6" y="179.7">B3</text>
<text x="295.4" y="174.9">SEC_EEPROM</text>
<text x="90.4" y="182.2">G8</text>
<text x="90.6" y="184.8">K9</text>
<text x="95" y="180.7">VSS</text>
<text x="95" y="183.3">VSS</text>
<text x="95" y="185.8">VSS</text>
<text x="124.4" y="180.7">VDD</text>
<text x="124.4" y="183.3">VDD</text>
<text x="124.4" y="185.8">VDD</text>
<text x="130.6" y="182.2">G7</text>
<text x="130.6" y="184.8">B9</text>
<text x="143.1" y="184">VCC_1V2</text>
<text x="124.4" y="188.3">VDD</text>
<text x="124.4" y="190.9">VDD</text>
<text x="130.6" y="187.3">J9</text>
<text x="130.6" y="189.9">L9</text>
<text x="89.3" y="197.7">SDRAM_DDR4_X16_TD_96-BALL_9X14_GENERIC</text>
<text x="124.4" y="193.4">VDD</text>
<text x="130.6" y="192.4">T9</text>
<text x="107.5" y="200.3">DDR4_PL</text>
<text x="37" y="219.1">[4,9]</text>
<text x="45.7" y="217.9">DDR4PL_CK_P</text>
<text x="72.6" y="217.8">R900</text>
<text x="87.9" y="217.8">40R2</text>
<text x="99" y="220.1">C900</text>
<text x="107.4" y="220.1">50V</text>
<text x="36.8" y="224.1">[4,9]</text>
<text x="45.8" y="223">DDR4PL_CK_N</text>
<text x="72.6" y="222.9">R901</text>
<text x="87.9" y="222.9">40R2</text>
<text x="100.3" y="222.9">10n</text>
<text x="38.4" y="231.8">[9]</text>
<text x="45.8" y="230.6">DDR4PL_VSS_UZQ</text>
<text x="95.5" y="230.5">R906</text>
<text x="110.7" y="230.5">R_0402_GENERIC</text>
<text x="110.7" y="233">TD_UZQ</text>
<text x="38.4" y="239.4">[9]</text>
<text x="45.8" y="238.2">DDR4PL_A17</text>
<text x="67.4" y="243.2">#TD_DNE#</text>
<text x="74.7" y="245.7">0R</text>
<text x="87.6" y="245.7">R903</text>
<text x="95.5" y="245.7">R908</text>
<text x="110.7" y="245.7">0R</text>
<text x="110.7" y="243.2">DNE</text>
<text x="38.4" y="249.5">[4]</text>
<text x="45.8" y="248.4">DDR4PL_BG1_A17</text>
<text x="69.7" y="253.4">TD_DNE</text>
<text x="74.7" y="255.9">0R</text>
<text x="87.6" y="255.9">R902</text>
<text x="95.5" y="255.9">R907</text>
<text x="110.7" y="255.9">0R</text>
<text x="110.7" y="253.4">#TD_DNE#</text>
<text x="38.4" y="259.7">[9]</text>
<text x="45.8" y="258.5">DDR4PL_VSS_BG1</text>
</g>
</svg>
